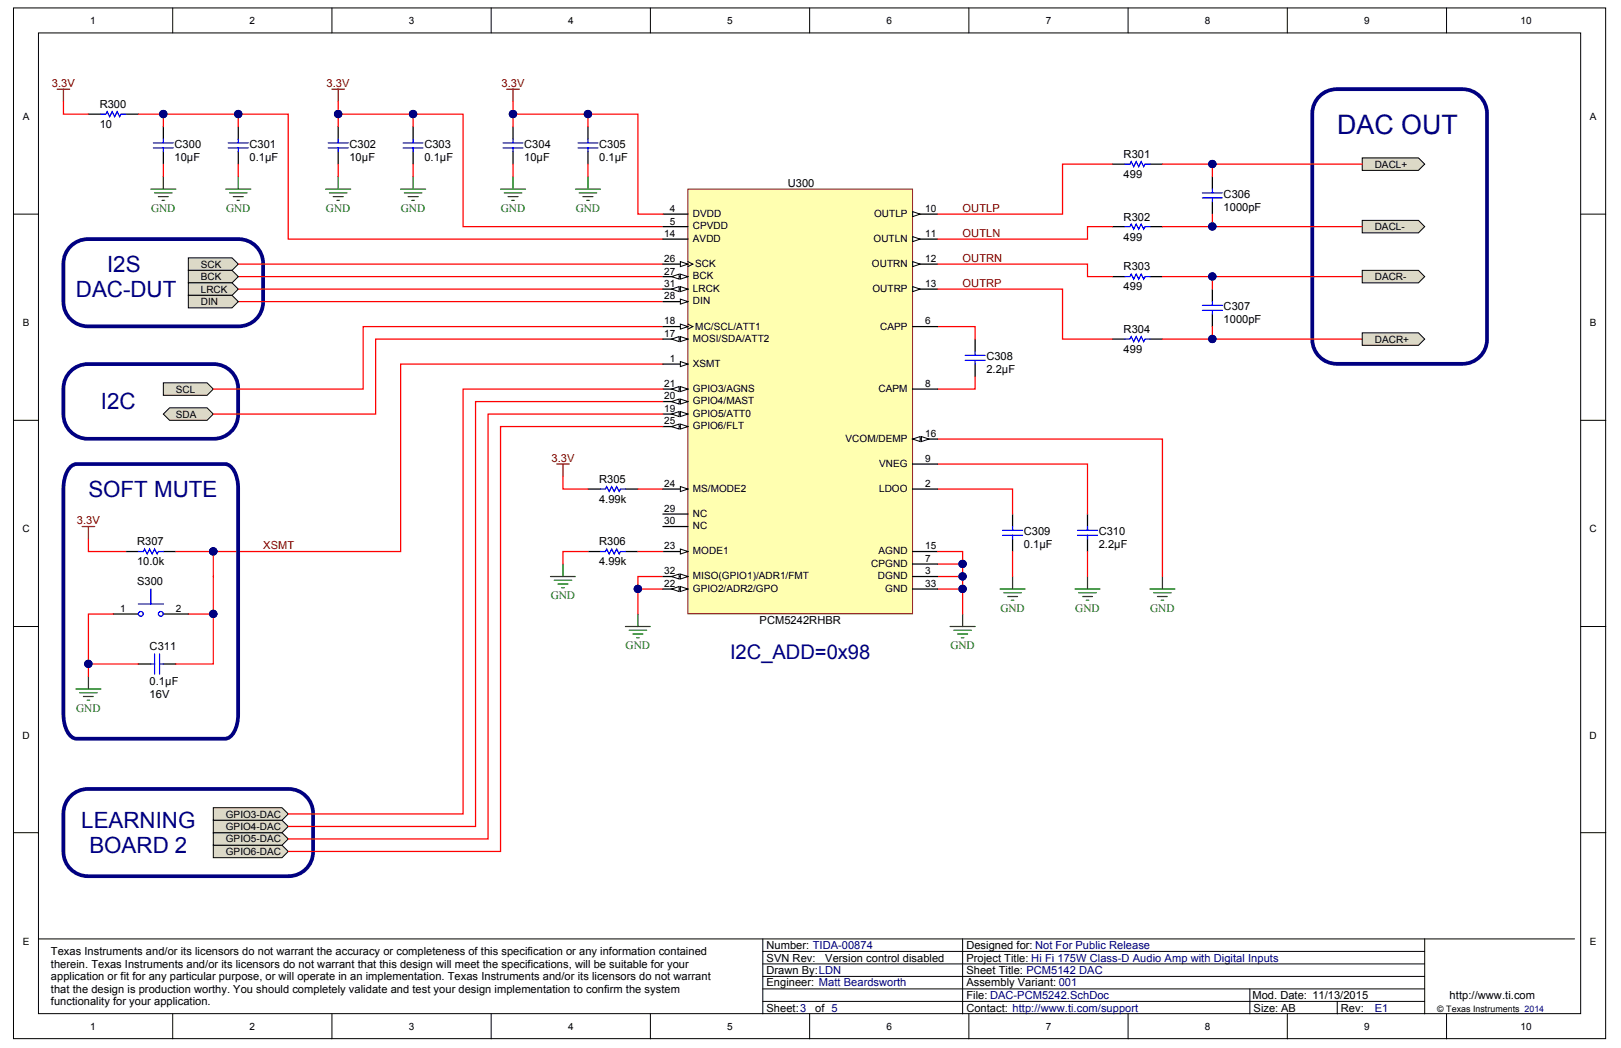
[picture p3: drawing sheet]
<svg xmlns="http://www.w3.org/2000/svg" width="432mm" height="279mm" viewBox="0 0 432 279" stroke-linecap="round" stroke-linejoin="round" font-family="sans-serif">
<g fill="#fff" stroke="#000" stroke-width=".27">
<path d="M3.6 2.1h424.1v274.5h-424.1z"/>
<path d="M10.2 8.8h410.9v261.1h-410.9z"/>
</g>
<g fill="none" stroke="#000" stroke-width=".27">
<path d="M46 2.1v6.7M88.4 2.1v6.7M130.8 2.1v6.7M173.3 2.1v6.7M215.7 2.1v6.7M258.1 2.1v6.7M300.5 2.1v6.7M342.9 2.1v6.7M385.3 2.1v6.7M3.6 57h6.6M421.1 57h6.6M3.6 111.9h6.6"/>
<path d="M421.1 111.9h6.6M3.6 166.8h6.6M421.1 166.8h6.6M3.6 221.7h6.6M421.1 221.7h6.6M10.2 250h409.2M203.2 250v20M203.2 253.3h176.3M203.2 256.7h176.3M203.2 260h176.3M256.4 250v20M379.5 250v20"/>
<path d="M46 270v6.6M88.4 270v6.6M130.8 270v6.6M173.3 270v6.6M203.2 263.3h176.3M203.2 266.6h176.3M215.7 270v6.6M258.1 270v6.6M300.5 270v6.6M332.9 263.3v6.7M342.9 270v6.6M356.2 266.6v3.4"/>
<path d="M385.3 270v6.6"/>
</g>
<g fill="none" stroke="#008000" stroke-width=".33">
<path d="M40.2 50.4h6.6M41.2 51.4h4.6M42.2 52.4h2.6M43.2 53.4h.6M43.5 47v3.4M60.1 50.4h6.7M61.1 51.4h4.7M62.1 52.4h2.7M63.1 53.4h.7M63.5 47v3.4M86.8 50.4h6.6M87.8 51.4h4.6"/>
<path d="M88.8 52.4h2.6M89.8 53.4h.6M90.1 47v3.4M106.7 50.4h6.7M107.7 51.4h4.7M108.7 52.4h2.7M109.7 53.4h.7M110 47v3.4M133.3 50.4h6.7M134.3 51.4h4.7M135.3 52.4h2.7M136.3 53.4h.7"/>
<path d="M136.7 47v3.4M153.3 50.4h6.6M154.3 51.4h4.6M155.3 52.4h2.7M156.3 53.4h.7M156.6 47v3.4M146.6 153.5h6.7M147.6 154.5h4.7M148.6 155.5h2.7M149.6 156.5h.7M150 150.2v3.3M266.4 156.8h6.7"/>
<path d="M267.4 157.8h4.7M268.4 158.8h2.7M269.4 159.8h.7M269.7 153.5v3.3M286.4 156.8h6.6M287.4 157.8h4.6M288.4 158.8h2.6M289.4 159.8h.6M289.7 153.5v3.3M306.3 156.8h6.7M307.3 157.8h4.7M308.3 158.8h2.7"/>
<path d="M309.3 159.8h.7M309.6 153.5v3.3"/>
</g>
<path d="M15.2 23.7h3.4M16.9 23.7v3.4M88.4 23.7h3.4M90.1 23.7v3.4M135 23.7h3.3M136.7 23.7v3.4M148.3 123.6h3.3M150 123.6v3.3" fill="none" stroke="#800000" stroke-width=".33"/>
<g fill="none" stroke="#000" stroke-width=".33">
<path d="M23.6 30.4h3.3M33.5 30.4h3.4M43.5 33.7v3.4M63.5 33.7v3.4M90.1 33.7v3.4M110 33.7v3.4M136.7 33.7v3.4M156.6 33.7v3.4M43.5 40.4v3.3M63.5 40.4v3.3M90.1 40.4v3.3M110 40.4v3.3"/>
<path d="M136.7 40.4v3.3M156.6 40.4v3.3M296.3 73.7h3.4M306.3 73.7h3.3M259.7 90.3v3.3M259.7 96.9v3.4M269.7 136.9v3.3M289.7 136.9v3.3M269.7 143.5v3.4M289.7 143.5v3.4"/>
</g>
<g fill="none" stroke="#00f" stroke-width=".33">
<path d="M26.9 30.4h1.3l.3-.7 .7 1.4 .7-1.4 .6 1.4 .7-1.4 .7 1.4 .3-.7h1.3M40.9 38h5.3M40.9 39.4h5.3M43.5 37.1v.9M43.5 39.4v1M60.8 38h5.3M60.8 39.4h5.3M63.5 37.1v.9M63.5 39.4v1M87.4 38h5.3M87.4 39.4h5.3M90.1 37.1v.9"/>
<path d="M90.1 39.4v1M107.4 38h5.3M107.4 39.4h5.3M110 37.1v.9M110 39.4v1M134 38h5.3M134 39.4h5.3M136.7 37.1v.9M136.7 39.4v1M154 38h5.3M154 39.4h5.3M156.6 37.1v.9"/>
<path d="M156.6 39.4v1M299.7 73.7h1.3l.3-.7 .7 1.3 .7-1.3 .6 1.3 .7-1.3 .7 1.3 .3-.6h1.3M257.1 94.6h5.3M257.1 95.9h5.3M259.7 93.6v1M259.7 95.9v1M267.1 141.2h5.3M267.1 142.5h5.3M269.7 140.2v1M269.7 142.5v1M287 141.2h5.3M287 142.5h5.3"/>
<path d="M289.7 140.2v1M289.7 142.5v1"/>
</g>
<g fill="none" stroke="#f00" stroke-width=".33">
<path d="M16.9 27.1v3.3h6.7M36.9 30.4h39.9v33.3h99.8M43.5 30.4v3.3M63.5 30.4v3.3M90.1 27.1v6.6M90.1 30.4h33.3v29.9h53.2M110 30.4v3.3M136.7 27.1v6.6M156.6 30.4v3.3M43.5 43.7v3.3M63.5 43.7v3.3M90.1 43.7v3.3"/>
<path d="M110 43.7v3.3M136.7 43.7v3.3M156.6 43.7v3.3M63.5 70.3h113.1M249.8 87h9.9v3.3M249.8 116.9h59.8v36.6M259.7 100.3v3.3h-9.9M249.8 123.6h39.9v13.3M249.8 130.2h19.9v6.7M269.7 146.9v6.6M289.7 146.9v6.6"/>
</g>
<g fill="#000080" stroke="#000080" stroke-width=".27">
<circle cx="156.6" cy="30.4" r=".97"/>
<circle cx="136.7" cy="30.4" r=".97"/>
<circle cx="110" cy="30.4" r=".97"/>
<circle cx="90.1" cy="30.4" r=".97"/>
<circle cx="43.5" cy="30.4" r=".97"/>
<circle cx="63.5" cy="30.4" r=".97"/>
</g>
<path d="M351.2 26a6.5 6.5 0 0 1 4.9-2.3h33.5a6.5 6.5 0 0 1 6.5 6.5v60.2a6.5 6.5 0 0 1-6.5 6.5h-33.5a6.5 6.5 0 0 1-6.5-6.5v-60.2a6.4 6.4 0 0 1 1.6-4.2zM18.5 65.9a6.5 6.5 0 0 1 4.9-2.2h40.2a6.5 6.5 0 0 1 6.5 6.4v10.3a6.5 6.5 0 0 1-6.5 6.5h-40.2a6.5 6.5 0 0 1-6.5-6.5v-10.3a6.4 6.4 0 0 1 1.6-4.2z" fill="none" stroke="#000080" stroke-width="1"/>
<path d="M45.2 108.6h10l1.6 1.7-1.6 1.6h-10l-1.7-1.6z" fill-rule="evenodd" fill="#dcd9c7" stroke="#000" stroke-width=".27"/>
<path d="M18.5 99.2a6.5 6.5 0 0 1 4.9-2.3h33.5a6.5 6.5 0 0 1 6.5 6.5v7a6.5 6.5 0 0 1-6.5 6.4h-33.5a6.5 6.5 0 0 1-6.5-6.4v-7a6.4 6.4 0 0 1 1.6-4.2z" fill="none" stroke="#000080" stroke-width="1"/>
<path d="M43.5 101.9h11.7l1.6 1.7-1.6 1.7h-11.7z" fill-rule="evenodd" fill="#dcd9c7" stroke="#000" stroke-width=".27"/>
<path d="M156.6 130.2h3.3M166.6 130.2h3.3M156.6 146.9h3.3M166.6 146.9h3.3" fill="none" stroke="#000" stroke-width=".33"/>
<path d="M159.9 130.2h1.4l.3-.6 .7 1.3 .6-1.3 .7 1.3 .7-1.3 .6 1.3 .4-.7h1.3M159.9 146.9h1.4l.3-.7 .7 1.3 .6-1.3 .7 1.3 .7-1.3 .6 1.3 .4-.6h1.3" fill="none" stroke="#00f" stroke-width=".33"/>
<path d="M166.6 166.8h6.7M167.6 167.8h4.7M168.6 168.8h2.7M169.6 169.8h.7M169.9 163.5v3.3M253.1 166.8h6.6M254.1 167.8h4.6M255.1 168.8h2.7M256.1 169.8h.7M256.4 163.5v3.3" fill="none" stroke="#008000" stroke-width=".33"/>
<g fill="none" stroke="#f00" stroke-width=".33">
<path d="M63.5 73.7h113.1M63.5 77h113.1M63.5 80.3h113.1M176.6 87h-79.9v16.6h-39.9M176.6 90.3h-76.5v20h-43.3M176.6 96.9h-69.9v50h-49.9M150 126.9v3.3h6.6M169.9 130.2h6.7M169.9 156.8h6.7M176.6 153.5h-6.7v10M249.8 150.2h6.6v13.3M249.8 153.5h6.6"/>
<path d="M249.8 156.8h6.6"/>
</g>
<g fill="#000080" stroke="#000080" stroke-width=".27">
<circle cx="256.4" cy="156.8" r=".97"/>
<circle cx="256.4" cy="153.5" r=".97"/>
<circle cx="256.4" cy="150.1" r=".97"/>
<circle cx="56.8" cy="146.8" r=".97"/>
<circle cx="169.9" cy="156.8" r=".97"/>
</g>
<path d="M183.2 50.4h59.9v113h-59.9z" fill="#ffffb0" stroke="#800000" stroke-width=".27"/>
<path d="M176.6 96.9h6.6" fill="none" stroke="#000" stroke-width=".33"/>
<path d="M181.2 96.3l2 .6-2 .7z" fill="#fff" stroke="#000" stroke-width=".27"/>
<path d="M176.6 57h6.6M243.1 57h6.7M176.6 60.3h6.6M243.1 87h6.7M243.1 103.6h6.7M243.1 130.2h6.7M243.1 123.6h6.7M243.1 153.5h6.7M243.1 150.2h6.7" fill="none" stroke="#000" stroke-width=".33"/>
<path d="M243.1 56.4l2 .6-2 .7z" fill="#fff" stroke="#000" stroke-width=".27"/>
<path d="M243.1 63.7h6.7" fill="none" stroke="#000" stroke-width=".33"/>
<path d="M243.1 63l2 .7-2 .6z" fill="#fff" stroke="#000" stroke-width=".27"/>
<path d="M243.1 70.3h6.7" fill="none" stroke="#000" stroke-width=".33"/>
<path d="M243.1 69.7l2 .6-2 .7z" fill="#fff" stroke="#000" stroke-width=".27"/>
<path d="M243.1 77h6.7" fill="none" stroke="#000" stroke-width=".33"/>
<path d="M243.1 76.3l2 .7-2 .6z" fill="#fff" stroke="#000" stroke-width=".27"/>
<path d="M176.6 63.7h6.6M243.1 116.9h6.7M243.1 146.9h6.7" fill="none" stroke="#000" stroke-width=".33"/>
<g fill="#fff" stroke="#000" stroke-width=".27">
<path d="M243.1 116.9l2-.7v1.4z"/>
<path d="M245.4 116.2l2 .7-2 .7z"/>
</g>
<path d="M176.6 90.3h6.6" fill="none" stroke="#000" stroke-width=".33"/>
<g fill="#fff" stroke="#000" stroke-width=".27">
<path d="M181.2 89.6l2 .7-2 .7z"/>
<path d="M178.9 90.3l2-.7v1.4z"/>
</g>
<path d="M176.6 87h6.6" fill="none" stroke="#000" stroke-width=".33"/>
<path d="M183.2 86.3l1.4 .7-1.4 .6" fill="none" stroke="#000" stroke-width=".27"/>
<path d="M181.2 86.3l2 .7-2 .6z" fill="#fff" stroke="#000" stroke-width=".27"/>
<path d="M176.6 110.3h6.6" fill="none" stroke="#000" stroke-width=".33"/>
<g fill="#fff" stroke="#000" stroke-width=".27">
<path d="M181.2 109.6l2 .7-2 .6z"/>
<path d="M178.9 110.3l2-.7v1.3z"/>
</g>
<path d="M176.6 106.9h6.6" fill="none" stroke="#000" stroke-width=".33"/>
<g fill="#fff" stroke="#000" stroke-width=".27">
<path d="M181.2 106.3l2 .6-2 .7z"/>
<path d="M178.9 106.9l2-.6v1.3z"/>
</g>
<path d="M176.6 103.6h6.6" fill="none" stroke="#000" stroke-width=".33"/>
<g fill="#fff" stroke="#000" stroke-width=".27">
<path d="M181.2 102.9l2 .7-2 .7z"/>
<path d="M178.9 103.6l2-.7v1.4z"/>
</g>
<path d="M176.6 156.8h6.6" fill="none" stroke="#000" stroke-width=".33"/>
<g fill="#fff" stroke="#000" stroke-width=".27">
<path d="M181.2 156.2l2 .6-2 .7z"/>
<path d="M178.9 156.8l2-.6v1.3z"/>
</g>
<path d="M176.6 146.9h6.6" fill="none" stroke="#000" stroke-width=".33"/>
<path d="M181.2 146.2l2 .7-2 .6z" fill="#fff" stroke="#000" stroke-width=".27"/>
<path d="M176.6 130.2h6.6" fill="none" stroke="#000" stroke-width=".33"/>
<path d="M181.2 129.6l2 .6-2 .7z" fill="#fff" stroke="#000" stroke-width=".27"/>
<path d="M176.6 113.6h6.6" fill="none" stroke="#000" stroke-width=".33"/>
<g fill="#fff" stroke="#000" stroke-width=".27">
<path d="M181.2 112.9l2 .7-2 .6z"/>
<path d="M178.9 113.6l2-.7v1.3z"/>
</g>
<path d="M176.6 70.3h6.6" fill="none" stroke="#000" stroke-width=".33"/>
<path d="M183.2 69.7l1.4 .6-1.4 .7" fill="none" stroke="#000" stroke-width=".27"/>
<path d="M181.2 69.7l2 .6-2 .7z" fill="#fff" stroke="#000" stroke-width=".27"/>
<path d="M176.6 73.7h6.6" fill="none" stroke="#000" stroke-width=".33"/>
<g fill="#fff" stroke="#000" stroke-width=".27">
<path d="M181.2 73l2 .7-2 .6z"/>
<path d="M178.9 73.7l2-.7v1.3z"/>
</g>
<path d="M176.6 80.3h6.6" fill="none" stroke="#000" stroke-width=".33"/>
<path d="M181.2 79.6l2 .7-2 .7z" fill="#fff" stroke="#000" stroke-width=".27"/>
<path d="M176.6 77h6.6M176.6 136.9h6.6M176.6 140.2h6.6" fill="none" stroke="#000" stroke-width=".33"/>
<g fill="#fff" stroke="#000" stroke-width=".27">
<path d="M181.2 76.3l2 .7-2 .6z"/>
<path d="M178.9 77l2-.7v1.3z"/>
</g>
<path d="M176.6 153.5h6.6" fill="none" stroke="#000" stroke-width=".33"/>
<g fill="#fff" stroke="#000" stroke-width=".27">
<path d="M181.2 152.8l2 .7-2 .7z"/>
<path d="M178.9 153.5l2-.7v1.4z"/>
</g>
<g fill="none" stroke="#000" stroke-width=".33">
<path d="M296.3 43.7h3.4M306.3 43.7h3.3M323 47v3.4M323 53.7v3.3M296.3 60.3h3.4M306.3 60.3h3.3M296.3 90.3h3.4M306.3 90.3h3.3M33.5 146.9h3.4M43.5 146.9h3.3M243.1 156.8h6.7M30.2 163.5h6.7"/>
<path d="M36.9 176.8h3.3M43.5 176.8h3.3M43.5 163.5h6.7"/>
</g>
<path d="M136.7 30.4h33.2v26.6h6.7M296.3 43.7h-13.3v13.3h-33.2M249.8 70.3h39.9v3.4h6.6M249.8 77h33.2v13.3h13.3M296.3 60.3h-6.6v3.4h-39.9M23.6 143.5v3.4h9.9M46.8 146.9h10v16.6h-6.6M249.8 146.9h6.6v3.3M30.2 163.5h-6.6v13.3M36.9 176.8h-13.3v3.3M56.8 163.5v13.3h-10" fill="none" stroke="#f00" stroke-width=".33"/>
<g fill="#000080" stroke="#000080" stroke-width=".27">
<circle cx="256.4" cy="150.1" r=".97"/>
<circle cx="136.7" cy="30.4" r=".97"/>
<circle cx="156.6" cy="30.4" r=".97"/>
<circle cx="56.8" cy="163.5" r=".97"/>
<circle cx="23.5" cy="176.8" r=".97"/>
<circle cx="56.8" cy="146.8" r=".97"/>
</g>
<g fill="none" stroke="#00f" stroke-width=".33">
<path d="M299.7 43.7h1.3l.3-.7 .7 1.4 .7-1.4 .6 1.4 .7-1.4 .7 1.4 .3-.7h1.3M320.3 51.4h5.3M320.3 52.7h5.3M323 50.4v1M323 52.7v1M299.7 60.3h1.3l.3-.6 .7 1.3 .7-1.3 .6 1.3 .7-1.3 .7 1.3 .3-.7h1.3M299.7 90.3h1.3l.3-.7 .7 1.4 .7-1.4 .6 1.4 .7-1.4 .7 1.4 .3-.7h1.3M36.9 146.9h1.3l.3-.7 .7 1.3 .7-1.3 .6 1.3 .7-1.3 .7 1.3 .3-.6h1.3M40.2 156.8v4M36.9 160.8h6.6M40.2 176.8h1M41.2 174.1v5.4"/>
<path d="M42.5 176.8h1M42.5 174.1v5.4"/>
<circle cx="37.5" cy="163.5" r=".64"/>
<circle cx="42.8" cy="163.5" r=".64"/>
</g>
<path d="M20.2 183.5h6.7M21.2 184.5h4.7M22.2 185.5h2.7M23.2 186.5h.7M23.6 180.1v3.4" fill="none" stroke="#008000" stroke-width=".33"/>
<path d="M21.9 140.2h3.3M23.6 140.2v3.3" fill="none" stroke="#800000" stroke-width=".33"/>
<path d="M18.6 124.5l1.2-.8 .6-.1h39.5a3.9 3.9 0 0 1 3.1 3.2l.4 3.3v60.1a6.7 6.7 0 0 1-2.8 6.4l-40.2 .1a3.9 3.9 0 0 1-3-3.2l-.5-3.3v-60.1a8.6 8.6 0 0 1 1.7-5.6z" fill="none" stroke="#000080" stroke-width="1"/>
<path d="M362.9 42h14.9l1.7 1.7-1.7 1.7h-14.9z" fill-rule="evenodd" fill="#dcd9c7" stroke="#000" stroke-width=".27"/>
<path d="M309.6 43.7h53.3" fill="none" stroke="#f00" stroke-width=".33"/>
<circle cx="322.9" cy="43.7" r=".97" fill="#000080" stroke="#000080" stroke-width=".27"/>
<path d="M362.9 58.7h14.9l1.7 1.6-1.7 1.7h-14.9z" fill-rule="evenodd" fill="#dcd9c7" stroke="#000" stroke-width=".27"/>
<path d="M323 43.7v3.3M323 57v3.3M309.6 60.3h53.3M309.6 73.7h53.3M323 73.7v3.3M309.6 90.3h53.3M323 87v3.3" fill="none" stroke="#f00" stroke-width=".33"/>
<g fill="#000080" stroke="#000080" stroke-width=".27">
<circle cx="322.9" cy="60.3" r=".97"/>
<circle cx="322.9" cy="43.7" r=".97"/>
<circle cx="322.9" cy="73.6" r=".97"/>
<circle cx="322.9" cy="90.3" r=".97"/>
</g>
<path d="M323 77v3.3M323 83.6v3.4" fill="none" stroke="#000" stroke-width=".33"/>
<path d="M320.3 81.3h5.3M320.3 82.6h5.3M323 80.3v1M323 82.6v1" fill="none" stroke="#00f" stroke-width=".33"/>
<g fill="#dcd9c7" stroke="#000" stroke-width=".27">
<path d="M362.9 88.6h14.9l1.7 1.7-1.7 1.7h-14.9z" fill-rule="evenodd"/>
<path d="M362.9 72h14.9l1.7 1.7-1.7 1.6h-14.9z" fill-rule="evenodd"/>
<path d="M50.2 68.7h11.6l1.7 1.6-1.7 1.7h-11.6z" fill-rule="evenodd"/>
<path d="M50.2 72h11.6l1.7 1.7-1.7 1.6h-11.6z" fill-rule="evenodd"/>
<path d="M50.2 75.3h11.6l1.7 1.7-1.7 1.6h-11.6z" fill-rule="evenodd"/>
<path d="M50.2 78.6h11.6l1.7 1.7-1.7 1.7h-11.6z" fill-rule="evenodd"/>
</g>
<path d="M156.6 146.9h-6.6v3.3M169.9 146.9h6.7" fill="none" stroke="#f00" stroke-width=".33"/>
<g fill="#dcd9c7" stroke="#000" stroke-width=".27">
<path d="M56.8 225h18.3l1.7 1.7-1.7 1.7h-18.3z" fill-rule="evenodd"/>
<path d="M56.8 221.7h18.3l1.7 1.7-1.7 1.6h-18.3z" fill-rule="evenodd"/>
<path d="M56.8 218.4h18.3l1.7 1.7-1.7 1.6h-18.3z" fill-rule="evenodd"/>
<path d="M56.8 215.1h18.3l1.7 1.6-1.7 1.7h-18.3z" fill-rule="evenodd"/>
</g>
<path d="M18.5 212.3a6.5 6.5 0 0 1 4.9-2.2h53.5a6.5 6.5 0 0 1 6.5 6.4v10.3a6.5 6.5 0 0 1-6.5 6.5h-53.5a6.5 6.5 0 0 1-6.5-6.5v-10.3a6.4 6.4 0 0 1 1.6-4.2z" fill="none" stroke="#000080" stroke-width="1"/>
<path d="M176.6 103.6h-53.2v113.1h-46.6M176.6 106.9h-49.9v113.2h-49.9M176.6 110.3h-46.6v113.1h-53.2M176.6 113.6h-43.3v113.1h-56.5" fill="none" stroke="#f00" stroke-width=".33"/>
<text font-size="7.1" fill="#000080" x="356.2" y="35.6">DAC OUT</text>
<g font-size="6" fill="#000080">
<text x="28.5" y="72.4">I2S</text>
<text x="20.2" y="79">DAC-DUT</text>
<text x="26.9" y="109">I2C</text>
<text x="23.5" y="132.3">SOFT MUTE</text>
<text x="21.6" y="220.5">LEARNING</text>
<text x="23.8" y="227.1">BOARD 2</text>
</g>
<text font-size="5.4" fill="#000080" x="194.5" y="175.3">I2C_ADD=0x98</text>
<g font-size="3" fill="#800000">
<text x="13.8" y="23.1">3.3V</text>
<text x="87" y="23.1">3.3V</text>
<text x="133.6" y="23.1">3.3V</text>
<text x="256.4" y="56.4">OUTLP</text>
<text x="256.4" y="63">OUTLN</text>
<text x="256.4" y="69.7">OUTRN</text>
<text x="256.4" y="76.4">OUTRP</text>
<text x="146.9" y="122.9">3.3V</text>
<text x="20.5" y="139.6">3.3V</text>
<text x="70.1" y="146.2">XSMT</text>
</g>
<g font-size="3">
<text x="26.5" y="28.7">R300</text>
<text x="26.5" y="34.1">10</text>
<text x="46.5" y="39.4">C300</text>
<text x="66.5" y="39.4">C301</text>
<text x="93.1" y="39.4">C302</text>
<text x="113" y="39.4">C303</text>
<text x="139.6" y="39.4">C304</text>
<text x="159.6" y="39.4">C305</text>
<text x="46.5" y="42.7">10µF</text>
<text x="66.5" y="42.7">0.1µF</text>
<text x="93.1" y="42.7">10µF</text>
<text x="113" y="42.7">0.1µF</text>
<text x="139.6" y="42.7">10µF</text>
<text x="159.6" y="42.7">0.1µF</text>
<text x="299.3" y="47.4">499</text>
<text x="299.3" y="42.1">R301</text>
<text x="209.9" y="49.7">U300</text>
<text x="326" y="52.7">C306</text>
<text x="299.3" y="58.7">R302</text>
<text x="326" y="56.1">1000pF</text>
<text x="299.3" y="64.1">499</text>
<text x="299.3" y="77.3">499</text>
<text x="299.3" y="72">R303</text>
<text x="326" y="82.7">C307</text>
<text x="299.3" y="88.7">R304</text>
<text x="326" y="86">1000pF</text>
<text x="262.8" y="96">C308</text>
<text x="299.3" y="94">499</text>
<text x="262.8" y="99.3">2.2µF</text>
<text x="159.6" y="128.6">R305</text>
<text x="159.6" y="133.9">4.99k</text>
<text x="272.7" y="142.6">C309</text>
<text x="292.7" y="142.6">C310</text>
<text x="36.5" y="145.2">R307</text>
<text x="159.6" y="145.2">R306</text>
<text x="272.7" y="145.9">0.1µF</text>
<text x="292.7" y="145.9">2.2µF</text>
<text x="36.5" y="150.5">10.0k</text>
<text x="36.5" y="155.9">S300</text>
<text x="159.6" y="150.5">4.99k</text>
<text x="202.3" y="166.2">PCM5242RHBR</text>
<text x="39.9" y="173.2">C311</text>
<text x="39.9" y="182.5">0.1µF</text>
<text x="39.9" y="185.8">16V</text>
<text x="13.6" y="254.4">Texas Instruments and/or its licensors do not warrant the accuracy or completeness of this specification or any information contained</text>
<text x="13.6" y="257.7">therein. Texas Instruments and/or its licensors do not warrant that this design will meet the specifications, will be suitable for your</text>
<text x="204.2" y="256">SVN Rev:</text>
<text x="204.2" y="252.7">Number: TIDA-00874</text>
<text x="219.8" y="256">Version control disabled</text>
<text x="257.4" y="256">Project Title: Hi Fi 175W Class-D Audio Amp with Digital Inputs</text>
<text x="257.4" y="252.7">Designed for: Not For Public Release</text>
<text x="13.6" y="261">application or fit for any particular purpose, or will operate in an implementation. Texas Instruments and/or its licensors do not warrant</text>
<text x="204.2" y="259.4">Drawn By:LDN</text>
<text x="204.2" y="262.7">Engineer: Matt Beardsworth</text>
<text x="257.4" y="259.4">Sheet Title: PCM5142 DAC</text>
<text x="257.4" y="262.7">Assembly Variant: 001</text>
<text x="13.6" y="264.4">that the design is production worthy. You should completely validate and test your design implementation to confirm the system</text>
<text x="13.6" y="267.7">functionality for your application.</text>
<text x="204.2" y="269.3">Sheet:3</text>
<text x="217.2" y="269.3">of 5</text>
<text x="257.4" y="266">File: DAC-PCM5242.SchDoc</text>
<text x="257.4" y="269.3">Contact: http://www.ti.com/support</text>
<text x="333.6" y="266">Mod. Date: 11/13/2015</text>
<text x="333.9" y="269.3">Size: AB</text>
<text x="357.2" y="269.3">Rev:</text>
<text x="386.2" y="266">http://www.ti.com</text>
</g>
<g font-size="3" fill="#008000">
<text x="40.2" y="56.4">GND</text>
<text x="60.2" y="56.4">GND</text>
<text x="86.8" y="56.4">GND</text>
<text x="106.8" y="56.4">GND</text>
<text x="133.4" y="56.4">GND</text>
<text x="153.4" y="56.4">GND</text>
<text x="146.7" y="159.5">GND</text>
<text x="266.5" y="162.8">GND</text>
<text x="286.4" y="162.8">GND</text>
<text x="306.4" y="162.8">GND</text>
<text x="166.7" y="172.8">GND</text>
<text x="253.2" y="172.8">GND</text>
<text x="20.3" y="189.5">GND</text>
</g>
<text font-size="3" fill="#000080" x="366.2" y="269.3">E1</text>
<g font-size="2.7">
<text x="24.1" y="6.4">1</text>
<text x="66.5" y="6.4">2</text>
<text x="108.9" y="6.4">3</text>
<text x="151.3" y="6.4">4</text>
<text x="193.7" y="6.4">5</text>
<text x="236.1" y="6.4">6</text>
<text x="278.6" y="6.4">7</text>
<text x="321" y="6.4">8</text>
<text x="363.4" y="6.4">9</text>
<text x="405.1" y="6.4">10</text>
<text x="6" y="32">A</text>
<text x="423.5" y="32">A</text>
<text x="366.2" y="44.6">DACL+</text>
<text x="178.4" y="56.4">4</text>
<text x="178.4" y="59.8">5</text>
<text x="184.6" y="57.8">DVDD</text>
<text x="232.9" y="57.8">OUTLP</text>
<text x="246.4" y="56.4">10</text>
<text x="176.9" y="63.1">14</text>
<text x="184.6" y="61.1">CPVDD</text>
<text x="184.6" y="64.4">AVDD</text>
<text x="232.7" y="64.4">OUTLN</text>
<text x="246.4" y="63.1">11</text>
<text x="366.2" y="61.3">DACL-</text>
<text x="53.5" y="71.2">SCK</text>
<text x="176.9" y="69.8">26</text>
<text x="185.2" y="71.1">SCK</text>
<text x="232.3" y="71.1">OUTRN</text>
<text x="246.4" y="69.8">12</text>
<text x="53.5" y="74.6">BCK</text>
<text x="53.5" y="77.9">LRCK</text>
<text x="176.9" y="73.1">27</text>
<text x="176.9" y="76.4">31</text>
<text x="184.6" y="74.4">BCK</text>
<text x="184.6" y="77.8">LRCK</text>
<text x="232.4" y="77.8">OUTRP</text>
<text x="246.4" y="76.4">13</text>
<text x="366.2" y="74.6">DACR-</text>
<text x="53.5" y="81.2">DIN</text>
<text x="176.9" y="79.7">28</text>
<text x="184.6" y="81.1">DIN</text>
<text x="6" y="86.9">B</text>
<text x="176.9" y="89.7">17</text>
<text x="176.9" y="86.4">18</text>
<text x="185.2" y="87.7">MC/SCL/ATT1</text>
<text x="234.5" y="87.7">CAPP</text>
<text x="246.4" y="86.4">6</text>
<text x="423.5" y="86.9">B</text>
<text x="184.6" y="91">MOSI/SDA/ATT2</text>
<text x="366.2" y="91.2">DACR+</text>
<text x="178.4" y="96.4">1</text>
<text x="184.6" y="97.7">XSMT</text>
<text x="46.8" y="104.5">SCL</text>
<text x="176.9" y="106.3">20</text>
<text x="176.9" y="103">21</text>
<text x="184.6" y="107.7">GPIO4/MAST</text>
<text x="184.6" y="104.4">GPIO3/AGNS</text>
<text x="234" y="104.4">CAPM</text>
<text x="246.4" y="103">8</text>
<text x="46.8" y="111.2">SDA</text>
<text x="176.9" y="109.7">19</text>
<text x="176.9" y="113">25</text>
<text x="184.6" y="111">GPIO5/ATT0</text>
<text x="184.6" y="114.3">GPIO6/FLT</text>
<text x="225.3" y="117.7">VCOM/DEMP</text>
<text x="246.4" y="116.3">16</text>
<text x="234.2" y="124.3">VNEG</text>
<text x="246.4" y="123">9</text>
<text x="176.9" y="129.6">24</text>
<text x="184.6" y="131">MS/MODE2</text>
<text x="234.2" y="131">LDOO</text>
<text x="246.4" y="129.6">2</text>
<text x="176.9" y="136.3">29</text>
<text x="184.6" y="137.6">NC</text>
<text x="6" y="141.8">C</text>
<text x="176.9" y="139.6">30</text>
<text x="184.6" y="141">NC</text>
<text x="423.4" y="141.8">C</text>
<text x="176.9" y="146.3">23</text>
<text x="184.6" y="147.6">MODE1</text>
<text x="234" y="147.6">AGND</text>
<text x="246.4" y="149.6">7</text>
<text x="246.4" y="146.3">15</text>
<text x="176.9" y="152.9">32</text>
<text x="184.6" y="154.3">MISO(GPIO1)/ADR1/FMT</text>
<text x="232.1" y="151">CPGND</text>
<text x="233.9" y="154.3">DGND</text>
<text x="246.4" y="152.9">3</text>
<text x="176.9" y="156.3">22</text>
<text x="184.6" y="157.6">GPIO2/ADR2/GPO</text>
<text x="235.8" y="157.6">GND</text>
<text x="246.4" y="156.3">33</text>
<text x="32" y="162.9">1</text>
<text x="46.8" y="162.9">2</text>
<text x="6" y="196.7">D</text>
<text x="423.4" y="196.7">D</text>
<text x="60.2" y="221">GPIO4-DAC</text>
<text x="60.2" y="217.7">GPIO3-DAC</text>
<text x="60.2" y="227.7">GPIO6-DAC</text>
<text x="60.2" y="224.3">GPIO5-DAC</text>
<text x="6" y="251.6">E</text>
<text x="423.5" y="251.6">E</text>
<text x="24.1" y="274.2">1</text>
<text x="66.5" y="274.2">2</text>
<text x="108.9" y="274.2">3</text>
<text x="151.3" y="274.2">4</text>
<text x="193.7" y="274.2">5</text>
<text x="236.1" y="274.2">6</text>
<text x="278.6" y="274.2">7</text>
<text x="321" y="274.2">8</text>
<text x="363.4" y="274.2">9</text>
<text x="405.1" y="274.2">10</text>
</g>
<text font-size="2.4" x="382.8" y="269.5">© Texas Instruments 2014</text>
</svg>
